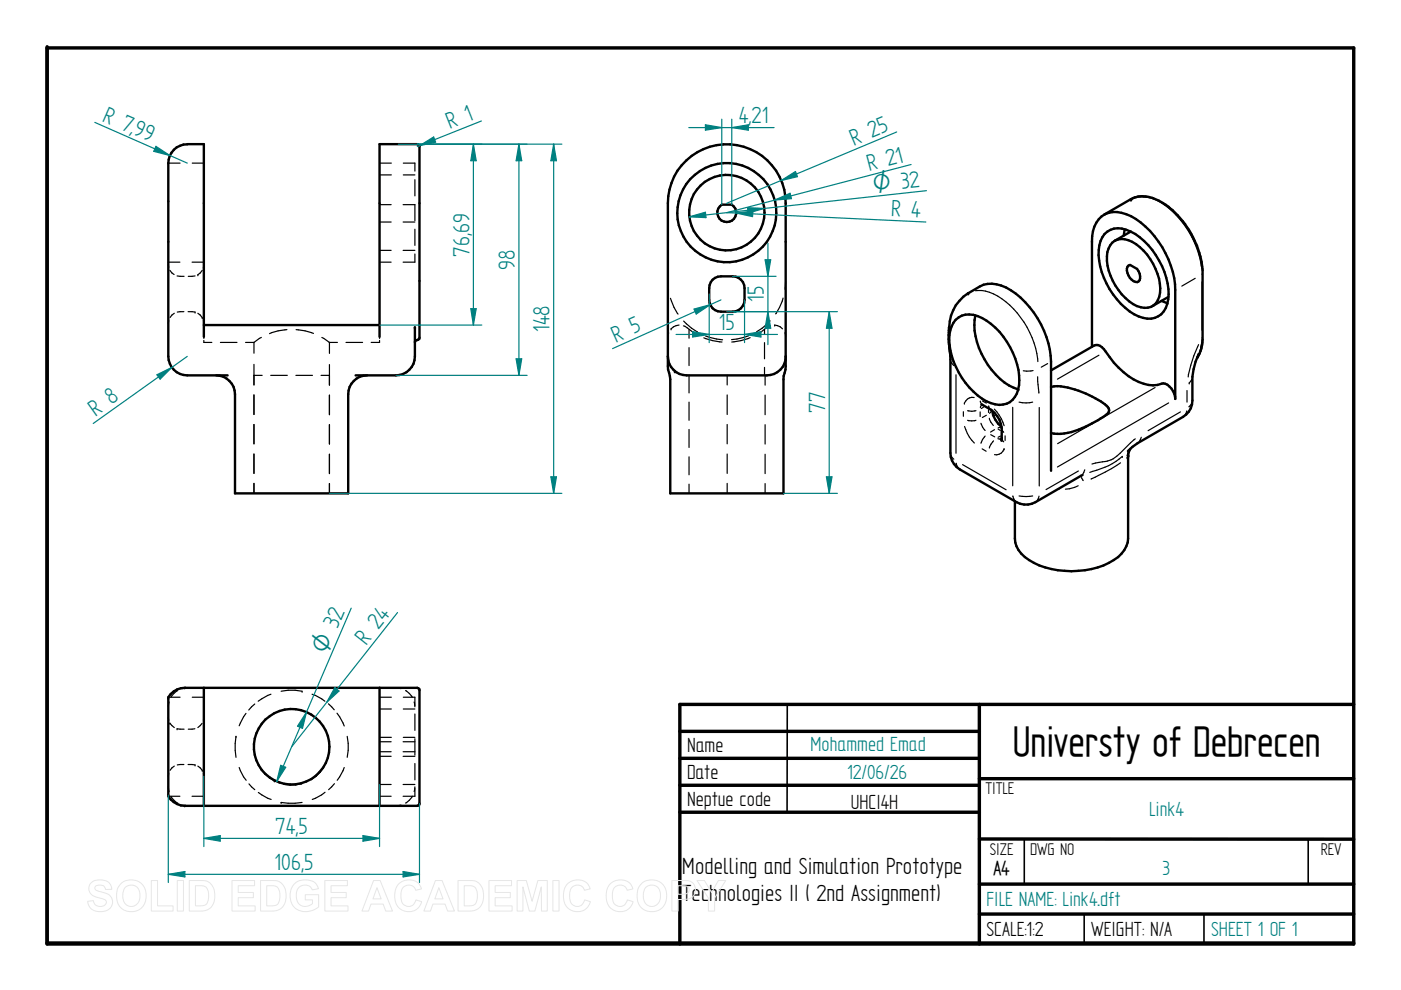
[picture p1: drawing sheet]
<svg xmlns="http://www.w3.org/2000/svg" width="297mm" height="210mm" viewBox="0 0 297 210" stroke-linecap="round" stroke-linejoin="round" font-family="sans-serif">
<path d="M10 9.9v190.3h277v-190h-277M144.1 155.1h63.5M207.6 149.4v50.8M287 149.4h-142.9v50.8M144.1 160.8h63.5M144.1 166.5h63.5M144.1 172.2h63.5M207.6 165.1h79.4M207.6 177.9h79.4M10 199.9h277M207.6 187.5h79.4M207.6 193.8h79.4" fill="none" stroke="#000" stroke-width=".72"/>
<path d="M166.9 149.4v22.8M217.2 178.1v9.4M277.4 178.1v9.4M229.9 193.8v6.4M255.3 193.8v6.4" fill="none" stroke="#000" stroke-width=".34"/>
<g fill="none" stroke="#000" stroke-width=".51">
<path d="M145.5 34a12.5 12.5 0 0 1 13.6-2.4 12.5 12.5 0 0 1 7.5 11.5v34.5l-.5 2.8v24.2h-24l-.1-24.9a8.1 8.1 0 0 1-.4-4.1v-32.5a12.6 12.6 0 0 1 3.9-9.1zM151.1 59.3l.5-.4a7.3 7.3 0 0 1 5 0 2.4 2.4 0 0 1 1.3 2.2v2.5a2.53 2.53 0 0 1-2.5 2.5h-2.5a2.46 2.46 0 0 1-2.5-2.5v-3.1zM152.6 43.8l.4-.4h2.1a1.99 1.99 0 0 1 .6 2.8 1.99 1.99 0 0 1-2.8 .5 1.99 1.99 0 0 1-.3-2.9zM234.2 49.6a4.3 4.3 0 0 1 5.5-.5 16.1 16.1 0 0 1 8.1 13.3 4.9 4.9 0 0 1-2.9 5 6.8 6.8 0 0 1-6.3-2.1 16.3 16.3 0 0 1-5.6-12.3 5.7 5.7 0 0 1 1.2-3.4zM235.8 51.5a3.5 3.5 0 0 1 4.2-.2 12.3 12.3 0 0 1 6 10.8 3.3 3.3 0 0 1-5 2.8 12 12 0 0 1-6.2-11.4l.6-1.5zM238.5 48.6l-.3 1.4M239.3 56.3l.3-.1 1.5 .8a2.16 2.16 0 0 1 .3 2.6 1.38 1.38 0 0 1-1.8-.7 2.07 2.07 0 0 1-.3-2.6zM239.7 42.2l-5.6 3.3M239.7 49.1l-3.4 2M239.8 42.2a6.7 6.7 0 0 1 6.8 .9 19.2 19.2 0 0 1 8.4 14.9v13.5a7.6 7.6 0 0 1-1.2 4.4M43.2 68.9h37.3M43.2 71.4v-40.8h-3.5a4 4 0 0 0-4 4v41a4 4 0 0 0 4 4h8.6"/>
<path d="M45.8 79.6a4 4 0 0 1 4 4v21h24v-21a4 4 0 0 1 4-4M80.5 71.4v-40.8h8l.4 .2v.3v40.5a.65 .65 0 0 1-.7 .5l-.2 .5M88 69.4v6.2a4 4 0 0 1-4.1 4h-8.5M141.6 75.6a4 4 0 0 0 4 4h17a4 4 0 0 0 4-4M201.2 69.3a30.8 30.8 0 0 0 .3 6.7v20.1a4 4 0 0 0 2 3.4l12 7a4.1 4.1 0 0 0 4 0l10-5.8M202.6 67.8a4.4 4.4 0 0 1 5.6-.4 16 16 0 0 1 7.9 14.3 4.2 4.2 0 0 1-4.2 4.2 10.6 10.6 0 0 1-7.2-4.7 14.5 14.5 0 0 1-3.2-11.1l.3-.9zM205.2 62.2a8.5 8.5 0 0 0-4 7.1M205.3 62.2l2.4-1.5a6.3 6.3 0 0 1 6.6 .9 19.6 19.6 0 0 1 8.5 15.1v23.1M206.8 66.9a14.8 14.8 0 0 0 4.4 12.6 10.4 10.4 0 0 0 4.7 3M231.5 73.5v-22.2a5.7 5.7 0 0 1 3.6-6.2 7.9 7.9 0 0 1 6.8 2.1 19.8 19.8 0 0 1 7.3 14.3v23.1a3.4 3.4 0 0 0-2.6-3.3 6.8 6.8 0 0 1-6.3-.9 19.3 19.3 0 0 1-6.2-6.4 1.85 1.85 0 0 0-2.1-.8l-9.2 5.3M246.2 63.8l1.3 .5M247.7 62.9l-3.4 2"/>
<path d="M254.1 75.1l-.6 1.6-.7 3.2v5a3.9 3.9 0 0 1-2 3.5l-9.6 5.6-2.1 1.6M208.1 85.8h.1M208.2 85.8h.1M208.3 85.9a6.2 6.2 0 0 1 4.1 7M210.4 87a5.5 5.5 0 0 0 2 3.6M212.4 93v.1M222.8 82a13.3 13.3 0 0 1 7.4 1.4 12.2 12.2 0 0 1 4.8 3.1l.2 .5-.2 .5a22.5 22.5 0 0 1-9.4 4.4l-1.4 .1-1.4-.2M239.6 95.2l-.4 1.4v17.6a6.2 6.2 0 0 1-4.1 5.1 18.4 18.4 0 0 1-16.9-.6 5.6 5.6 0 0 1-3-4.5v-7.9M36.2 147.2a4 4 0 0 1 3-1.4l49.5 .1 .2 .4v24v.3l-.4 .3h-49.3a4.3 4.3 0 0 1-3.5-2.1v-21zM43.2 145.8v25.1M80.5 145.8v25.1"/>
<circle cx="154.1" cy="45.1" r="8"/>
<circle cx="154.1" cy="45.1" r="10.5"/>
<circle cx="61.9" cy="158.3" r="8"/>
</g>
<g fill="none" stroke="#000" stroke-width=".25">
<path d="M35.7 34.6h.1M35.7 34.6h2.5M40.8 34.6h2.4M80.5 34.6h2.5M80.5 37.1h2.5M85.5 34.6h2.5v1.7M85.5 37.1h2.5M88 38.1v3.4M35.7 55.6h2.4M35.7 56.1l.1 .6M36 57.3l.9 .9M37.5 58.5l1.5 .1"/>
<path d="M40.7 55.6h2.5M41.4 58.5l-1.5 .1M41.9 58.3h.1M42.9 57.3l-1 1M43.1 56.7h.1M43.2 56.1l-.1 .6M80.5 43.4h2.4M80.5 55.6h2.4M80.5 53.1h2.4M80.5 47.1h2.4M85.5 43.4h2.5M85.5 53.1h2.5"/>
<path d="M85.5 47.1h2.5M88 43.3v3.5M88 48.6v3.4M88 53.8v1.8h-2.5M141.6 59.6l.1 1.8M166.6 59.6l-.1 1.7M241.3 41.7a8.9 8.9 0 0 1 7.1 3 20.1 20.1 0 0 1 6.3 11.9M253.4 59l-2.8 1.7M254.8 59.8v10.2M255 58l-.2 .2M35.8 67.9l-.1 .7M37 66.4l-.9 .9"/>
<path d="M39 66.1l-1.4 .1M39.9 66.1l1.5 .1M41.4 66.2h.1M41.9 66.4l1 1M42.9 67.4h.1M43.1 67.9l.1 .7M43.2 71.4v.4M43.2 72.2v.4h1.7M46.7 72.6h3.5M52.1 72.6h1.7M53.8 72.6v2.3M53.8 77.3v4.3"/>
<path d="M53.8 79.6h1.8M55.4 71.5l-1.6 1.1M57.4 79.6h3.5M60.8 69.9a10.6 10.6 0 0 0-3.7 .8M62.7 79.6h3.5M62.8 69.9l1.9 .2 1.8 .6M68.1 79.6h1.7M68.2 71.5l1.6 1.1v2.3M69.8 72.6h1.7M69.8 77.3v4.4M73.4 72.6h3.5M80.5 71.4v.4"/>
<path d="M80.5 72.2v.4h-1.8M141.6 77.6h.1M141.8 70.6l-.2 .8M142.2 63.2a10.8 10.8 0 0 0 1.6 3.4M142.3 69.7h.1M143.1 78.7h.1M144 68.9l-1.2 .4-.5 .4M144.9 69.1l2.5 1.6M144.9 68.1l1.7 1.5 1.3 .8M146.1 69.8v1.9M146.1 73.7v3.8M146.1 79.5v3.8"/>
<path d="M147.9 70.4h.1M149.2 71.6l1.9 .6 2 .3M149.6 71.2l2.3 .7 1.3 .2M154.2 79.6v2M158.7 71.2l-2.5 .7-1.1 .1M159 71.6a12.2 12.2 0 0 1-3.9 .9M162.1 69.8v1M162.1 72.6v3.5M162.1 77.9v1.7M162.2 79.6v2.1M163.3 68l-1.7 1.6-1.2 .8M163.3 69.1l-2.4 1.6"/>
<path d="M164.3 68.9l1.1 .4 .5 .4M164.3 68.9h.1M166 63.2l-.7 2-.8 1.3M166.4 70.6l.2 .8M166.6 77.6h.1M201.2 69.5l.2 .4M201.6 76.7l.6 .8M202.7 79.5v16.6M206.8 61.6a8.5 8.5 0 0 1 6.4 2.4 18.9 18.9 0 0 1 6.8 12.7M219 78.6h-2M220 79.9l.3 3.2M222.1 77.1l-1.3 .8"/>
<path d="M233 75.3l-8.8 5.1M254.1 73.1a24.6 24.6 0 0 0-2.2 6.8M254.8 72.7l-.4 1.9M254.8 72.6l-.3 1.7M255 71.5l-.2 .2M53.8 83.7v4.2M53.8 90v4.1M53.8 96.3v4.1M69.8 83.8v4.1M69.8 90v4.1M69.8 96.3v4.1M146.1 85.3v3.8"/>
<path d="M146.1 91.1v3.8M146.1 96.9v3.8M154.2 83.7v4.2M154.2 90v4.1M154.2 96.3v4.1M162.2 83.8v4.1M162.2 90v4.1M162.2 96.3v4.1M201.6 96.6l.6 .8M202.7 98.2l.4 .9M204.1 98.5l9.2 5.3M204.3 87.3v1"/>
<path d="M204.5 85.5h.1M204.5 90.4a8.3 8.3 0 0 0 2.1 3.5M205.1 87.1l.9 .1 .9-.1M206.5 84.3a1.81 1.81 0 0 0-2 1.2M206.9 89.1l-.9 .1-.9-.1M207.8 87.3v1M207.9 85l.2 .6M208 89.7l.3 .9 .6 .7M208 86l-.1 .4M208.2 95.2l.9 .5M208.3 85l.8 .5M208.5 86.3l-.4 .3"/>
<path d="M208.9 92.5l-.6 .7-.3 .8M209.1 88.1l-.8 .4M209.6 86.9v.6M209.6 86.1l.2 .6M209.8 88.7l.3 .8 .5 .7M210.1 92.2l.8 .4M210.1 87.2l-.3 .4M210.6 93.5l-.5 .7-.3 .8M210.8 86.7l.5 .6a8.4 8.4 0 0 1 1.6 3M210.9 91.1l-.9 .5M211 88l-.2 .1M211.6 93l.4 .1"/>
<path d="M211.6 91l.5 .3M212.1 90.6l-.5 .1M212.1 92.5l-.5 .2M212.5 91.2l.3 .5M212.5 91.2h.1M212.5 93.3l.3 .4M212.5 93.3h.1M212.9 95.2h.1M212.9 95.2a1.74 1.74 0 0 1-2 1.2M213.1 92.4v1M214.7 86.4v16.6M218.9 85.3a6.2 6.2 0 0 1-2.8 0"/>
<path d="M220.3 83.1h.1M220.3 86.4v16.6M228.6 99.9l-6.8 3.9M230 99.6l-.4 .9M237.6 98.1l-3.2 2-3.1 1.5M238 96.8h.1M238 96.8a15.5 15.5 0 0 1-6.9 3.4M239 97h.1M239.1 96.8l-.1 .2M239.3 95.8l-.3 .8M240.7 93l-2.5 2.3a6.5 6.5 0 0 1-5.2 2.7l-1.5 .4M242 92.7l-.4 .9"/>
<path d="M244.9 82.2l-20.7 11.9M247.8 85.4l-23.6 13.6M250.3 87.3l-6.9 4M251.6 87.1l-.4 1M251.7 82.8v2.5M252.1 81.2h.1M252.7 80.4l-.6 .8M252.7 85.5l-.6 .8M53.8 102.5v2.1M69.8 102.5v2.1M146.1 102.7v1.9M154.2 102.5v2.1"/>
<path d="M162.2 102.5v2.1M214.8 105.2l.3 .9M216.1 105.2l1.4 .1 1.4-.1M220.3 105.2l-.4 .9M224.5 103.6v.2h-.3M228.6 103l-1.9 .6-.8 .1M229.3 101.3l.4 .6M35.7 152.1l.1 .6M35.7 147.8h2.5M35.9 148.8l-.2 1.1M36 153.3l1 1M36 153.3h.1"/>
<path d="M37.5 154.5h.1M37.5 154.5l1.5 .1M37.7 146.4l-.8 .6-.7 .8M39.2 145.8h.1M39.7 145.8l-1 .2M40.8 147.8h2.4M41.3 154.5l-1.4 .1M42.8 153.4l-.9 .9M43.2 152.1l-.1 .6M50 156.1h.1M50 156.1l-.1 3 .1 1.5M52.2 151.3l-1.5 2.6"/>
<path d="M53.8 158.4h.1M53.8 158.6v.1M53.8 159l.4 2M54 149.3l-1.3 1.2M57.4 147.2l-2.7 1.5M64 146.6h.1M64 146.6l-1.4-.3-3 .3M66.2 147.2l.7 .2 2 1.3M69.6 149.2l1.3 1.3M69.8 158.4l-.2 2M71.5 151.2l.5 .8 1 1.9M73.6 156.1l.2 3-.2 1.5"/>
<path d="M80.5 157.3h2.4M80.5 159.4h2.4M80.5 147.8h2.5M80.5 150.3h2.5M80.5 156.3h2.5M83.9 145.8l1.1 .2M85.5 157.3h2.5M85.5 159.4h2.5M85.5 147.8h2.5v1.8M85.5 150.3h2.5M85.5 156.3h2.5M86 146.4l.8 .6 .6 .8"/>
<path d="M87.8 148.8l.2 1.1M88 151.4v3.5M88 156.6v3.5M35.7 166.8l.2 1.1M35.7 168.8h2.4M35.8 164l-.1 .6M36.3 168.9l.6 .8 .8 .6M37 162.4l-.9 .9M38.7 170.7l1 .2M39 162.1l-1.4 .1M39.2 170.9h.1M39.9 162.1l1.5 .1"/>
<path d="M40.7 168.8h2.5M41.4 162.2h.1M41.9 162.4l1 .9M42.9 163.3h.1M43.1 164l.1 .6M50.7 162.7l.9 2 .6 .7M52.8 166.2l1.2 1.2M54.8 168l2 1.2 .7 .3M55.2 162.8a8.1 8.1 0 0 0 3 2.8M58.2 165.6h.1M59.6 170.1h.1M64 170.1l-2.9 .2-1.5-.2"/>
<path d="M64.1 166.1a7.4 7.4 0 0 1-4 .1M68.8 162.3a7 7 0 0 1-2.8 3M68.9 168l-.7 .5-2 1M70.9 166.2l-1.2 1.2M73 162.7l-1.5 2.7M80.5 168.8h2.4M80.5 166.3h2.4M80.5 160.4h2.4M85 170.7l-1.1 .2M85.5 166.3h2.5M85.5 160.4h2.5M87.4 168.8l-.6 .9-.8 .6"/>
<path d="M88 161.9v3.5M88 167.1v1.7h-2.5M88 166.8l-.2 1"/>
</g>
<g fill="#000">
<circle cx="239.8" cy="42.2" r=".25"/>
<circle cx="88" cy="69.4" r=".25"/>
<circle cx="143" cy="78.7" r=".25"/>
<circle cx="143.1" cy="78.7" r=".25"/>
<circle cx="205.2" cy="62.2" r=".25"/>
<circle cx="205.3" cy="62.2" r=".25"/>
<circle cx="254.2" cy="75.1" r=".25"/>
<circle cx="208" cy="85.7" r=".25"/>
<circle cx="212.3" cy="93.3" r=".25"/>
<circle cx="212.3" cy="93.2" r=".25"/>
<circle cx="212.4" cy="92.9" r=".25"/>
<circle cx="215.9" cy="82.5" r=".25"/>
<circle cx="239.2" cy="96.6" r=".25"/>
</g>
<path d="M74.5 128.9l-15.8 36.8M59.5 162.3l1.1 .4-1.9 3z" fill="none" stroke="#008080" stroke-width=".25"/>
<path d="M59.5 162.3l1.1 .4-1.9 3z" fill="#008080"/>
<path d="M65 151l-.9 3.4-1-.4z" fill="none" stroke="#008080" stroke-width=".25"/>
<path d="M65 151l-.9 3.4-1-.4z" fill="#008080"/>
<path d="M84.3 129.9l-22.5 28.4M71 145.8l.9 .7-2.6 2.4z" fill="none" stroke="#008080" stroke-width=".25"/>
<path d="M71 145.8l.9 .7-2.6 2.4z" fill="#008080"/>
<path d="M35.7 168.6v18.5M88.9 170.3v16.8M85.5 184.8l3.4 .6-3.4 .5z" fill="none" stroke="#008080" stroke-width=".25"/>
<path d="M85.5 184.8l3.4 .6-3.4 .5z" fill="#008080"/>
<path d="M35.7 185.4l3.5-.6v1.1z" fill="none" stroke="#008080" stroke-width=".25"/>
<path d="M35.7 185.4l3.5-.6v1.1z" fill="#008080"/>
<path d="M88.5 30.6h30.6M117.4 30.6l.6 3.5h-1.2zM69.8 104.6h49.3M35.7 185.4h53.2" fill="none" stroke="#008080" stroke-width=".25"/>
<path d="M117.4 30.6l.6 3.5h-1.2z" fill="#008080"/>
<path d="M116.8 101.1h1.2l-.6 3.5z" fill="none" stroke="#008080" stroke-width=".25"/>
<path d="M116.8 101.1h1.2l-.6 3.5z" fill="#008080"/>
<path d="M88.5 30.6h23.3M110 30.6l.6 3.5h-1.2zM117.4 30.6v74M83.9 79.6h27.9" fill="none" stroke="#008080" stroke-width=".25"/>
<path d="M110 30.6l.6 3.5h-1.2z" fill="#008080"/>
<path d="M109.4 76.1h1.2l-.6 3.5z" fill="none" stroke="#008080" stroke-width=".25"/>
<path d="M109.4 76.1h1.2l-.6 3.5z" fill="#008080"/>
<path d="M110 30.6v49M155.4 58.6h9.1M162.2 55.1h1.2l-.6 3.5zM154.1 66.1h10.4" fill="none" stroke="#008080" stroke-width=".25"/>
<path d="M162.2 55.1h1.2l-.6 3.5z" fill="#008080"/>
<path d="M162.8 66.1l.6 3.5h-1.2z" fill="none" stroke="#008080" stroke-width=".25"/>
<path d="M162.8 66.1l.6 3.5h-1.2z" fill="#008080"/>
<path d="M162.8 51.6v21.5M150.4 62.3v10.3M157.9 63.6v9M157.9 70.9l3.4-.6v1.2z" fill="none" stroke="#008080" stroke-width=".25"/>
<path d="M157.9 70.9l3.4-.6v1.2z" fill="#008080"/>
<path d="M146.9 70.3l3.5 .6-3.5 .6z" fill="none" stroke="#008080" stroke-width=".25"/>
<path d="M146.9 70.3l3.5 .6-3.5 .6z" fill="#008080"/>
<path d="M143.3 70.9h21.5M147.1 65.5l3.5-.9-3 2zM152.9 63.6l-23 10.3" fill="none" stroke="#008080" stroke-width=".25"/>
<path d="M147.1 65.5l3.5-.9-3 2z" fill="#008080"/>
<path d="M165.6 38.3l3.1-1.9 .4 1.1zM190.1 28l-36 15.1" fill="none" stroke="#008080" stroke-width=".25"/>
<path d="M165.6 38.3l3.1-1.9 .4 1.1z" fill="#008080"/>
<path d="M193.2 34.9l-39.1 10.2M164.3 42.4l3.2-1.4 .3 1.1z" fill="none" stroke="#008080" stroke-width=".25"/>
<path d="M164.3 42.4l3.2-1.4 .3 1.1z" fill="#008080"/>
<path d="M146.1 46l3.5-1 .1 1.1zM196.4 40.4l-50.3 5.6" fill="none" stroke="#008080" stroke-width=".25"/>
<path d="M146.1 46l3.5-1 .1 1.1z" fill="#008080"/>
<path d="M158.5 44l3.5 .2-3.4 1z" fill="none" stroke="#008080" stroke-width=".25"/>
<path d="M158.5 44l3.5 .2-3.4 1z" fill="#008080"/>
<path d="M154.1 45.1l42.2 2M156.1 45.2l3.5-.5v1.2z" fill="none" stroke="#008080" stroke-width=".25"/>
<path d="M156.1 45.2l3.5-.5v1.2z" fill="#008080"/>
<path d="M153 25.3v18.1M155.1 25.3v18.1M155.1 27.1l3.6-.6v1.1z" fill="none" stroke="#008080" stroke-width=".25"/>
<path d="M155.1 27.1l3.6-.6v1.1z" fill="#008080"/>
<path d="M149.6 26.5l3.4 .6-3.4 .5z" fill="none" stroke="#008080" stroke-width=".25"/>
<path d="M149.6 26.5l3.4 .6-3.4 .5z" fill="#008080"/>
<path d="M84.5 30.6h17.6M146 27.1h18.1M80.5 68.9h21.6M99.8 65.4h1.2l-.6 3.5z" fill="none" stroke="#008080" stroke-width=".25"/>
<path d="M99.8 65.4h1.2l-.6 3.5z" fill="#008080"/>
<path d="M100.4 30.6l.6 3.5h-1.2z" fill="none" stroke="#008080" stroke-width=".25"/>
<path d="M100.4 30.6l.6 3.5h-1.2z" fill="#008080"/>
<path d="M100.4 30.6v38.3M33.3 79.5l3.1-1.6-2.5 2.5zM39.7 75.6l-19.9 14.2" fill="none" stroke="#008080" stroke-width=".25"/>
<path d="M33.3 79.5l3.1-1.6-2.5 2.5z" fill="#008080"/>
<path d="M20.1 26l19.6 8.6M33.1 31l2.9 2-3.4-.9z" fill="none" stroke="#008080" stroke-width=".25"/>
<path d="M33.1 31l2.9 2-3.4-.9z" fill="#008080"/>
<path d="M88.9 30.9l3-1.9 .5 1.1zM102.1 25.7l-13.6 5.4" fill="none" stroke="#008080" stroke-width=".25"/>
<path d="M88.9 30.9l3-1.9 .5 1.1z" fill="#008080"/>
<path d="M155.4 66.1h22.1M175.8 66.1l.6 3.5h-1.2zM166.1 104.6h11.4" fill="none" stroke="#008080" stroke-width=".25"/>
<path d="M175.8 66.1l.6 3.5h-1.2z" fill="#008080"/>
<path d="M175.2 101.1h1.2l-.6 3.5z" fill="none" stroke="#008080" stroke-width=".25"/>
<path d="M175.2 101.1h1.2l-.6 3.5z" fill="#008080"/>
<path d="M175.8 66.1v38.5M43.2 164.6v14.9M77 177.2l3.5 .6-3.5 .6zM80.5 166.3v13.2" fill="none" stroke="#008080" stroke-width=".25"/>
<path d="M77 177.2l3.5 .6-3.5 .6z" fill="#008080"/>
<path d="M43.2 177.8l3.5-.6v1.2z" fill="none" stroke="#008080" stroke-width=".25"/>
<path d="M43.2 177.8l3.5-.6v1.2z" fill="#008080"/>
<path d="M43.2 177.8h37.3" fill="none" stroke="#008080" stroke-width=".25"/>
<g fill="none" stroke="#e6e6e6" stroke-width=".21">
<path d="M19.3 187.2a3.1 3.1 0 0 1 4 .2l.4 1.2h-1.3a1.28 1.28 0 0 0-1-.9 1.28 1.28 0 0 0-1.3 .4v.4a5.6 5.6 0 0 0 2.5 1 1.98 1.98 0 0 1 1.2 2.3 1.98 1.98 0 0 1-2.2 1.5 2.48 2.48 0 0 1-3-2.2l1.2-.1a1.44 1.44 0 0 0 1.3 1.2 1.44 1.44 0 0 0 1.5-.9 1.18 1.18 0 0 0-1.4-.9 2.36 2.36 0 0 1-2.4-2l.1-.7zM25.8 187.2a3.3 3.3 0 0 1 3.9-.1 3.3 3.3 0 0 1 1.2 3.8 3.2 3.2 0 0 1-3.8 2.3 3.2 3.2 0 0 1-2.4-3.7 3 3 0 0 1 1.1-2.3zM26.5 188.2a1.87 1.87 0 0 1 2.2-.3 1.87 1.87 0 0 1 1 2 1.87 1.87 0 0 1-1.8 2.3 1.87 1.87 0 0 1-1.9-2.3l.1-.8zM32.1 186.7h1.3v5.4h3.3v1.1h-4.6zM37.6 186.7h1.3v6.5h-1.3zM40.1 186.7h2.4a2.79 2.79 0 0 1 3 3.3 2.79 2.79 0 0 1-2.9 3.2h-2.5zM41.4 187.8a2.64 2.64 0 0 1 2.5 .5 3.3 3.3 0 0 1-.3 3.5l-.8 .3h-1.4zM49.2 186.7h4.8v1.1h-3.5v1.4h3.2v1.1h-3.2v1.8h3.6v1.1h-4.9zM55.2 186.7h2.4a2.79 2.79 0 0 1 3.1 3.3 2.79 2.79 0 0 1-3 3.2h-2.5zM56.6 187.8a2.64 2.64 0 0 1 2.4 .5 3.3 3.3 0 0 1-.3 3.5l-.8 .3h-1.3zM62.3 187.5a3.6 3.6 0 0 1 4.6-.2l.6 1.1-1.3 .3a1.8 1.8 0 0 0-2.2-.9 1.8 1.8 0 0 0-1.2 2 2.01 2.01 0 0 0 1.1 2.2 2.01 2.01 0 0 0 2.3-.4v-.8h-1.5v-1.1h2.9v2.6a3.8 3.8 0 0 1-5.5-.3 4 4 0 0 1 .2-4.5zM68.9 186.7h4.8v1.1h-3.5v1.4h3.2v1.1h-3.2v1.8h3.6v1.1h-4.9z"/>
<path d="M79.2 186.7h1.4l2.6 6.5h-1.4l-.6-1.5h-2.5l-.6 1.5h-1.4zM79.9 188.2l.9 2.4h-1.7zM84.5 187.5a2.87 2.87 0 0 1 4.9 1l-1.3 .3a1.6 1.6 0 0 0-1.8-1.1 1.6 1.6 0 0 0-1.3 1.7 2.19 2.19 0 0 0 1.3 2.8 1.55 1.55 0 0 0 1.9-1.4l1.2 .4a2.93 2.93 0 0 1-3.4 2 2.93 2.93 0 0 1-2.3-3.3v-.6a3.2 3.2 0 0 1 .8-1.8zM92.3 186.7h1.4l2.6 6.5h-1.4l-.5-1.5h-2.6l-.5 1.5h-1.4zM93 188.2l.9 2.4h-1.7zM97.1 186.7h2.4a2.79 2.79 0 0 1 3 3.3 2.79 2.79 0 0 1-2.9 3.2h-2.5zM98.4 187.8a2.64 2.64 0 0 1 2.4 .5 3.3 3.3 0 0 1-.2 3.5l-.9 .3h-1.3zM103.7 186.7h4.8v1.1h-3.5v1.4h3.2v1.1h-3.2v1.8h3.6v1.1h-4.9zM109.6 186.7h2l1.2 4.4 1.2-4.4h2v6.5h-1.2v-5.2l-1.4 5.2h-1.2l-1.3-5.2v5.2h-1.3zM117.2 186.7h1.3v6.5h-1.3zM120.3 187.5a2.87 2.87 0 0 1 4.8 1l-1.2 .3a1.6 1.6 0 0 0-1.9-1.1 1.6 1.6 0 0 0-1.2 1.7 2.19 2.19 0 0 0 1.3 2.8 1.55 1.55 0 0 0 1.8-1.4l1.3 .4a2.93 2.93 0 0 1-3.5 2 2.93 2.93 0 0 1-2.2-3.3v-.6a3.2 3.2 0 0 1 .8-1.8zM129.3 187.5a2.87 2.87 0 0 1 4.9 1l-1.2 .3a1.6 1.6 0 0 0-1.9-1.1 1.6 1.6 0 0 0-1.3 1.7 2.19 2.19 0 0 0 1.3 2.8 1.55 1.55 0 0 0 1.9-1.4l1.2 .4a2.93 2.93 0 0 1-3.4 2 2.93 2.93 0 0 1-2.3-3.3l.1-.6a3.2 3.2 0 0 1 .7-1.8z"/>
<path d="M136.2 187.2a3.3 3.3 0 0 1 3.9-.1 3.3 3.3 0 0 1 1.1 3.8 3.2 3.2 0 0 1-3.7 2.3 3.2 3.2 0 0 1-2.4-3.7 3 3 0 0 1 1.1-2.3zM136.9 188.2a1.87 1.87 0 0 1 2.2-.3 1.87 1.87 0 0 1 .9 2 1.87 1.87 0 0 1-1.8 2.3 1.87 1.87 0 0 1-1.8-2.3l.1-.8zM142.4 186.7h2.1a2.5 2.5 0 0 1 2.7 1 2.08 2.08 0 0 1-.1 2.2 2.08 2.08 0 0 1-2.1 .8h-1.2v2.5h-1.4zM143.8 187.8h.6a1.28 1.28 0 0 1 1.7 .9 1.22 1.22 0 0 1-1.6 .9h-.7zM147.8 186.7h1.5l1.6 2.5 1.4-2.5h1.6l-2.4 3.7v2.8h-1.3v-2.8z"/>
</g>
<text font-size="10.1" x="214.7" y="160.4">Universty of Debrecen</text>
<g font-size="5.6" fill="#008080">
<text x="21.5" y="25.6" transform="rotate(24 21.5 25.6)">R 7,</text>
<text x="28" y="28.4" transform="rotate(24 28 28.4)">99</text>
<text x="95.4" y="27.3" transform="rotate(-22 95.4 27.3)">R 1</text>
<text x="156.6" y="26.2">4,21</text>
<text x="181" y="30.9" transform="rotate(-23 181 30.9)">R 25</text>
<text x="184.3" y="36.3" transform="rotate(-15 184.3 36.3)">R 21</text>
<text x="188.9" y="45.8" transform="rotate(3 188.9 45.8)">R 4</text>
<text x="99.5" y="54.4" transform="rotate(-90 99.5 54.4)">76,69</text>
<text x="109.1" y="57.3" transform="rotate(-90 109.1 57.3)">98</text>
<text x="161.9" y="64.1" transform="rotate(-90 161.9 64.1)">15</text>
<text x="116.5" y="70.4" transform="rotate(-90 116.5 70.4)">148</text>
<text x="152.4" y="70">15</text>
<text x="130.6" y="72.6" transform="rotate(-24 130.6 72.6)">R 5</text>
<text x="20.3" y="88.3" transform="rotate(-35 20.3 88.3)">R 8</text>
<text x="174.9" y="87.5" transform="rotate(-90 174.9 87.5)">77</text>
<text x="77.6" y="136.9" transform="rotate(-52 77.6 136.9)">R 24</text>
<text x="58.4" y="176.9">74,5</text>
<text x="58.2" y="184.5">106,5</text>
</g>
<g font-size="5.6">
<text x="144.6" y="185.3">Modelling and Simulation Prototype</text>
<text x="144.6" y="191">Technologies II ( 2nd Assignment)</text>
</g>
<g font-size="5.4" fill="#008080">
<text x="185.2" y="40.8" transform="rotate(-6 185.2 40.8)">O 32</text>
<text x="69.3" y="138.9" transform="rotate(-67 69.3 138.9)">O 32</text>
</g>
<g font-size="4.9">
<text x="145.7" y="159.4">Name</text>
<text x="145.7" y="165.1">Date</text>
<text x="145.7" y="170.8">Neptue code</text>
<text x="180.4" y="171.4">UHCI4H</text>
<text x="209.2" y="198.5">SCALE:1:2</text>
<text x="231.4" y="198.5">WEIGHT: N/A</text>
</g>
<g font-size="4.9" fill="#008080">
<text x="171.8" y="159.3">Mohammed Emad</text>
<text x="179.6" y="165.2">12/06/26</text>
<text x="243.6" y="173.1">Link4</text>
<text x="246.5" y="185.5">3</text>
<text x="209.2" y="192.2">FILE NAME: Link4.dft</text>
<text x="256.8" y="198.5">SHEET 1 OF 1</text>
</g>
<text font-size="4.8" x="210.6" y="185.4">A4</text>
<g font-size="4.1">
<text x="208.9" y="168.4">TITLE</text>
<text x="209.8" y="181.2">SIZE</text>
<text x="218.4" y="181.2">DWG NO</text>
<text x="280" y="181.2">REV</text>
</g>
</svg>
